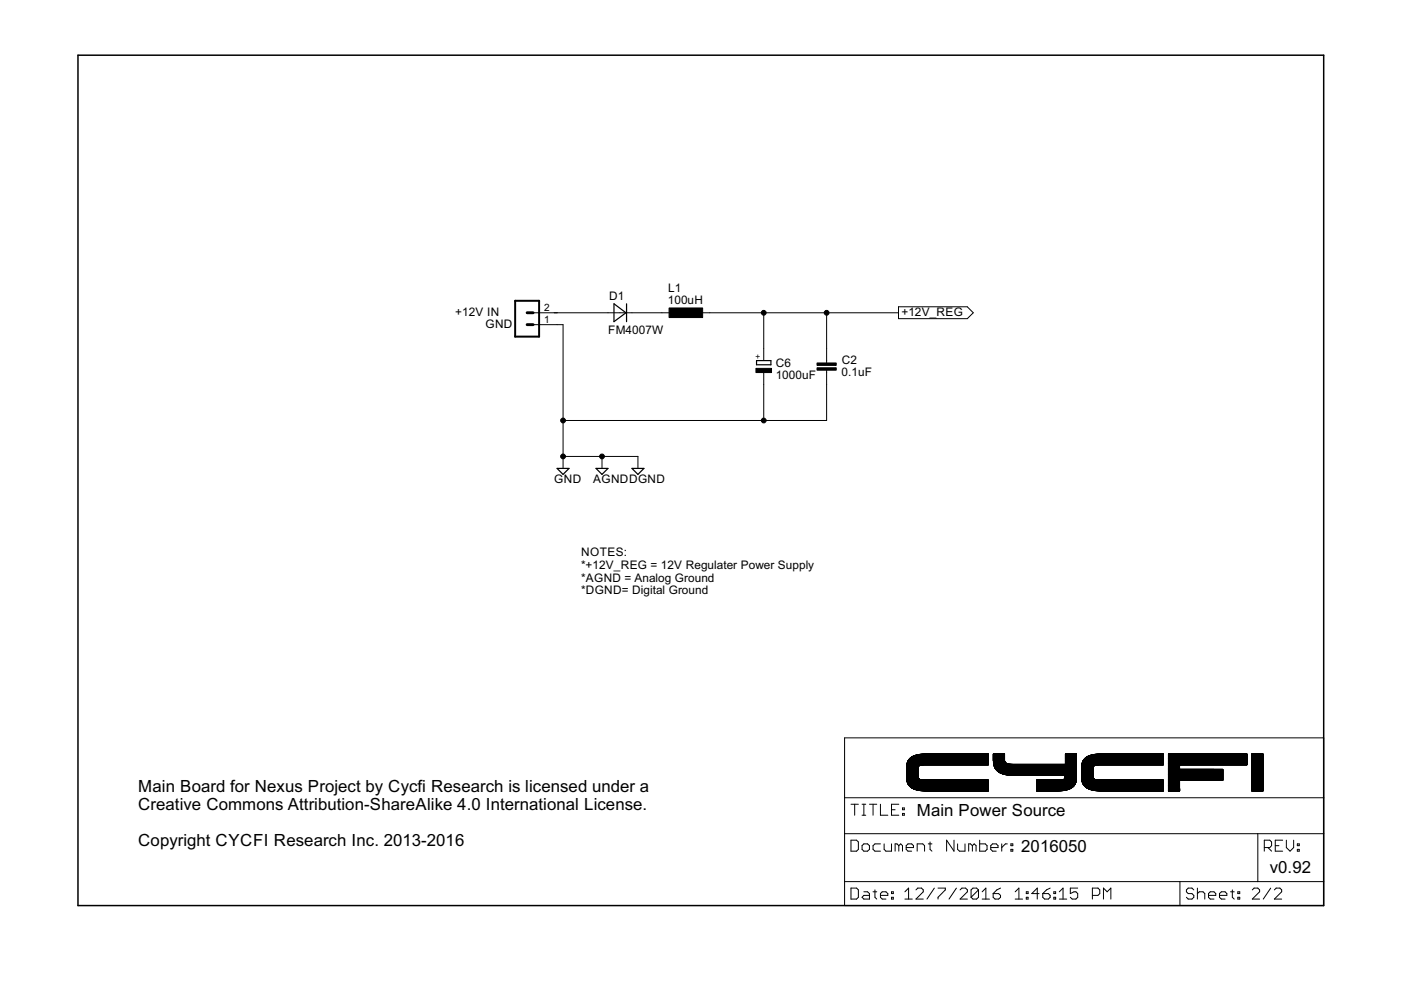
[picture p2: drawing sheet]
<svg xmlns="http://www.w3.org/2000/svg" width="297mm" height="210mm" viewBox="0 0 297 210" stroke-linecap="round" stroke-linejoin="round" font-family="sans-serif">
<g fill="none" stroke="#000" stroke-width=".21">
<path d="M113 68.8h6.4v30.5M113 66.3h29.9M148 66.3h42.5M161.9 66.3v10.2M161.9 79v10.2M175.3 66.3v10.7M175.3 78.5v10.7h-55.9M190.5 65h14.6l1.3 1.3-1.3 1.3h-14.6zM119.4 96.8h15.9v2.5M127.6 96.8v2.5M179.1 156.4h101.5v35.6h-101.5zM194.7 160h14.8"/>
<path d="M195 159.9h14.5M195.6 159.9h13.9M196.4 159.8h13.1M210.6 160h2.4M210.6 159.9h2.4M210.6 159.8h2.4M225.9 160h2.3M225.9 159.9h2.3M225.9 159.8h2.3M231.9 160h14.7M232.1 159.9h14.5M232.7 159.9h13.9"/>
<path d="M233.6 159.8h13M247.7 160h16.7M247.7 159.9h16.7M247.7 159.8h16.7M265.4 160h2.4M265.4 159.9h2.4M265.4 159.8h2.4M179.1 176.8h101.5M179.1 169.1h101.5M180.4 178.1h1.2l.4 .4v1.6l-.4 .4h-1.2zM180.4 170.5h1.6M181.2 170.5v2.3"/>
<path d="M182.8 179.3l.4-.4h.7l.4 .4v.8l-.4 .4h-.7l-.4-.4zM182.8 170.5h.8M182.8 172.8h.8M183.2 170.5v2.3M184.3 170.5h1.6M185.1 170.5v2.3M186.7 170.5v2.3h1.5M186.7 178.9h-1.2l-.4 .4v.8l.4 .4h1.2M187.5 178.9v1.2l.3 .4h1.2v-1.6M189 171.7h.8M190.6 170.5h-1.6v2.3h1.6M190.6 179.3l-.4-.4h-.4v1.6"/>
<path d="M190.6 179.3l.4-.4 .3 .4v1.2M190.6 179.3v1.2M191.3 172.5h.4v.3h-.4zM191.3 171.3h.4v.4h-.4zM192.1 179.7h1.6v-.4l-.4-.4h-.8l-.4 .4v.8l.4 .4h.8M192.2 165.2h2.8M192.2 165.1l2.7 .1M192.2 165.1h2.6M192.2 165l2.6 .1M192.2 165h2.5M192.2 164.9l2.5 .1M192.2 164.9h2.5"/>
<path d="M192.2 164.8h2.5M192.2 164.8h2.4M192.2 164.7h2.4M192.2 164.6h2.4M192.2 164.5h2.4M192.2 164.4h2.4M192.2 164.3h2.4M192.2 164.2h2.4M192.2 164.1h2.4M192.2 164h2.4M192.2 163.9h2.4M192.2 163.8h2.4"/>
<path d="M192.2 163.7h2.4M192.2 163.6h2.4M192.2 163.5h2.4M192.2 163.4h2.4M192.2 163.3h2.4M192.2 163.2h2.4M192.2 163.1h2.4M192.2 163h2.4M192.2 162.9h2.4M192.2 162.8h2.4M192.2 162.7h2.5M192.3 165.4h17.2"/>
<path d="M192.3 165.3h3.5M192.3 165.2l3.1 .1M192.3 165.5h17.2M192.3 162.1h17.2M192.3 162h17.2M192.3 165.6h17.2M192.3 161.9h17.2M192.3 165.7h17.2M192.3 165.8h17.2M192.3 161.8h17.2M192.4 165.8h17.1M192.4 161.7h17.1"/>
<path d="M192.4 165.9h17.1M192.4 161.6h17.1M192.4 166h17.1M192.4 161.5h17.1M192.4 166.1h17.1M192.5 166.1h17M192.5 161.4h17M192.5 166.2h17M192.5 161.3h17M192.6 166.3h16.9M192.6 161.2h16.9M192.6 166.4h16.9"/>
<path d="M192.6 161.1h16.9M192.7 161.1h16.8M192.7 166.5h16.8M192.7 161h16.8M192.8 166.6h16.7M192.8 160.9h16.7M192.8 166.7h16.7M192.9 166.7h16.6M192.9 160.8h16.6M193 166.8h16.5M193 160.8h16.5M193 160.7h16.5"/>
<path d="M193.1 160.7h16.4M193.1 166.9h16.4M193.1 160.6h16.4M193.2 160.6h16.3M193.2 167h16.3M193.3 167h16.2M193.3 160.5h16.2M193.4 160.5h16.1M193.4 167.1h16.1M193.5 167.2h16M193.5 160.4h16M193.6 167.2h15.9"/>
<path d="M193.7 167.3h15.8M193.7 160.3h15.8M193.8 160.3h15.7M193.8 167.3h15.7M194 167.4h15.5M194 160.2h15.5M194.1 160.1h15.4M194.1 167.4h15.4M194.3 167.5h15.2M194.3 160.1h15.2M194.4 160h15.1M194.5 167.5h15"/>
<path d="M194.6 162.9h-2.4M194.7 162.7h-2.5M194.7 162.6h-2.5M194.7 167.6h14.8M194.7 162.5h-2.5M194.8 162.5h-2.6M194.8 162.4h-2.6M194.9 162.3l-2.7 .1M195.1 162.3h-2.8M195.1 167.6h14.4M195.4 162.2l-3.1 .1M195.6 167.7h13.9"/>
<path d="M196.8 178.9h.8M197.2 178.5v1.6l.4 .4M202.3 178.1v2.4l-1.6-2.4v2.4M203 178.9v1.2l.4 .4h1.2v-1.6M206.2 179.3l-.4-.4h-.4v1.6M206.2 179.3v1.2M206.2 179.3l.3-.4 .4 .4v1.2M207.7 178.1v2.4h1.2l.4-.4v-.8l-.4-.4h-1.2M209.5 162.2h-17.2M210.1 179.7h1.5v-.4l-.4-.4h-.8l-.3 .4v.8l.3 .4h.8M210.6 161.3h2.4M210.6 161.2h2.4"/>
<path d="M210.6 161.1h2.4M210.6 161h2.4M210.6 160.9h2.4M210.6 160.8h2.4M210.6 160.7h2.4M210.6 160.6h2.4M210.6 160.5h2.4M210.6 160.4h2.4M210.6 160.3h2.4M210.6 160.2h2.4M210.6 160.1h2.4M210.6 161.6l2.6 .1"/>
<path d="M210.6 161.6h2.5M210.6 161.5h2.5M210.6 161.4h2.4M210.6 161.3l2.4 .1M210.7 161.9h2.7M210.7 161.8h2.7M210.7 161.8h2.6M210.7 161.7h2.5M210.7 162h3.2M210.7 161.9h3M210.7 162.1h17.5M210.7 162l17.5 .1"/>
<path d="M210.7 162.2h17.5M210.8 162.3h17.4M210.8 162.4h17.4M210.8 162.5h17.4M210.8 162.6h17.4M210.9 162.6h17.3M210.9 162.7h17.3M210.9 162.8h17.3M211 162.9h17.2M211.1 163h17.1M211.1 163.1h17.1M211.2 163.1h17"/>
<path d="M211.2 163.2h17M211.3 163.3h16.9M211.4 163.4h16.8M211.5 163.5h16.7M211.6 163.6h16.6M211.7 163.7h16.5M211.8 163.7h16.4M211.9 163.8h16.3M212 163.8h16.2M212.1 163.9h16.1M212.2 163.9h16M212.3 164h15.9"/>
<path d="M212.4 178.9v1.6M212.4 164h15.8M212.6 164.1h15.6M212.8 164.1h15.4M212.9 164.2h15.3M213.2 164.3h15M213.4 164.3h14.8M213.6 178.9h-.4l-.8 .8M213.8 164.4h14.4M214.3 178.9h.4v.4h-.4zM214.4 164.4h13.8M219.8 166.4h8.1"/>
<path d="M219.8 166.3h8.1M219.8 166.1h8.2M219.8 165.9h8.3M219.8 165.7h8.3M219.8 165.6h8.3M219.8 165.5h8.4M219.8 165.4h8.4M224.9 167.7h-5.1M225 165.3h3.2M225.3 165.3h2.9M225.4 167.6l-5.6 .1M225.6 165.2h2.6"/>
<path d="M225.7 165.1h2.5M225.8 167.6h-6M225.8 165h2.4M225.8 164.9h2.4M225.8 164.8h2.4M225.8 164.7h2.4M225.8 164.6h2.4M225.8 164.5h2.4M225.9 162h2.3M225.9 161.9h2.3M225.9 161.8h2.3M225.9 161.7h2.3"/>
<path d="M225.9 161.6h2.3M225.9 161.5h2.3M225.9 161.4h2.3M225.9 161.3h2.3M225.9 161.2h2.3M225.9 161.1h2.3M225.9 161h2.3M225.9 160.9h2.3M225.9 160.8h2.3M225.9 160.7h2.3M225.9 160.6h2.3M225.9 160.5h2.3"/>
<path d="M225.9 160.4h2.3M225.9 160.3h2.3M225.9 160.2h2.3M225.9 160.1h2.3M225.9 167.5l-6.1 .1M226.2 167.5h-6.4M226.4 167.4h-6.6M226.5 167.4h-6.7M226.7 167.3h-6.9M226.8 167.3h-7M226.9 167.2h-7.1M227 167.2h-7.2"/>
<path d="M227.1 167.1h-7.3M227.2 167l-7.4 .1M227.2 167h-7.4M227.4 166.9l-7.6 .1M227.4 166.9h-7.6M227.5 166.8l-7.7 .1M227.5 166.8h-7.7M227.6 166.7l-7.8 .1M227.6 166.7h-7.8M227.7 166.6l-7.9 .1M227.7 166.6h-7.9M227.8 166.5l-8 .1"/>
<path d="M227.8 166.5h-8M227.9 166.4l-8.1 .1M227.9 166.3h-8.1M228 166.2h-8.2M228 166.1h-8.2M228 166h-8.2M228.1 165.9l-8.3 .1M228.1 165.8l-8.3 .1M228.1 165.8h-8.3M228.2 165.6h-8.4M228.2 165.5h-8.4M228.2 165.4h-8.4"/>
<path d="M229.3 165.1h2.6M229.3 165l2.6 .1M229.3 165h2.6M229.3 164.9l2.5 .1M229.3 164.9h2.5M229.3 164.8h2.5M229.3 164.7h2.5M229.3 164.7h2.4M229.3 164.6h2.4M229.3 164.5h2.4M229.3 164.4h2.4M229.3 164.3h2.4"/>
<path d="M229.3 164.2h2.4M229.3 164.1h2.4M229.3 164h2.4M229.3 163.9h2.4M229.3 163.8h2.4M229.3 163.7h2.4M229.3 163.6h2.4M229.3 163.5h2.4M229.3 163.4h2.4M229.3 163.3h2.4M229.3 163.2h2.4M229.3 163.1h2.4"/>
<path d="M229.3 163h2.4M229.3 162.9h2.4M229.3 162.8h2.5M229.3 162.7h2.5M229.3 162.5h2.6M229.4 165.4h17.2M229.4 165.3h3.5M229.4 165.2l3.1 .1M229.4 165.2h2.7M229.4 165.1l2.6 .1M229.4 165.5h17.2M229.4 162.1h17.2"/>
<path d="M229.4 165.6h17.2M229.4 162h17.2M229.4 161.9h17.2M229.4 165.7h17.2M229.4 161.8h17.2M229.5 165.8h17.1M229.5 161.8h17.1M229.5 161.7h17.1M229.5 165.9h17.1M229.5 161.6h17.1M229.5 166h17.1M229.5 161.5h17.1"/>
<path d="M229.6 166.1h17M229.6 161.5h17M229.6 161.4h17M229.6 166.2h17M229.6 161.3h17M229.7 166.3h16.9M229.7 161.2h16.9M229.7 166.4h16.9M229.7 161.1h16.9M229.8 161.1h16.8M229.8 166.5h16.8M229.8 161h16.8"/>
<path d="M229.9 166.6h16.7M229.9 160.9h16.7M230 166.7h16.6M230 160.9h16.6M230 160.8h16.6M230.1 160.8h16.5M230.1 166.8h16.5M230.1 160.7h16.5M230.2 166.9h16.4M230.2 160.7h16.4M230.3 166.9h16.3M230.3 160.6h16.3"/>
<path d="M230.3 167h16.3M230.4 167h16.2M230.4 160.5h16.2M230.5 160.5h16.1M230.5 167.1h16.1M230.6 167.2h16M230.6 160.4h16M230.7 160.4h15.9M230.7 167.2h15.9M230.8 167.3h15.8M230.8 160.3h15.8M230.9 160.3h15.7"/>
<path d="M230.9 167.3h15.7M231.1 167.4h15.5M231.1 160.2h15.5M231.2 160.1h15.4M231.2 167.4h15.4M231.4 167.5h15.2M231.4 160.1h15.2M231.6 160h15M231.6 167.5h15M231.8 162.7h-2.5M231.8 162.6h-2.5M231.8 167.6h14.8"/>
<path d="M231.9 162.5h-2.6M231.9 162.4h-2.5M232 162.3l-2.6 .1M232.2 162.3h-2.8M232.2 167.6h14.4M232.5 162.2l-3.1 .1M232.7 167.7h13.9M246.6 162.2h-17.2M247.7 167.7h2.4M247.7 167.6h2.4M247.7 167.5h2.4M247.7 167.4h2.4"/>
<path d="M247.7 167.3h2.4M247.7 167.2h2.4M247.7 167.1h2.4M247.7 167h2.4M247.7 166.9h2.4M247.7 166.8h2.4M247.7 166.7h2.4M247.7 166.6h2.4M247.7 166.5h2.4M247.7 166.4h2.4M247.7 166.3h2.4M247.7 166.2h2.4"/>
<path d="M247.7 166.1h2.4M247.7 166h2.4M247.7 165.9h2.4M247.7 165.8h2.4M247.7 165.7h2.4M247.7 165.6h2.4M247.7 165.5h2.4M247.7 165.5h11.5M247.7 165.4h11.5M247.7 165.3h11.5M247.7 165.2h11.5M247.7 165.1h11.5"/>
<path d="M247.7 165h11.5M247.7 164.9h11.5M247.7 164.8h11.5M247.7 164.7h11.5M247.7 164.6h11.5M247.7 164.5h11.5M247.7 164.4h11.5M247.7 164.3h11.5M247.7 164.2h11.5M247.7 164.1h11.5M247.7 164h11.5M247.7 163.9h11.5"/>
<path d="M247.7 163.8h11.5M247.7 163.7h11.5M247.7 163.6h11.5M247.7 163.5h11.5M247.7 163.4h11.5M247.7 163.3h11.5M247.7 163.2h11.5M247.7 163.1h11.5M247.7 163h2.4M247.7 162.9h2.4M247.7 162.8h2.4M247.7 162.7h2.4"/>
<path d="M247.7 162.6h2.4M247.7 162.5h2.4M247.7 162.4h2.4M247.7 162.3h2.4M247.7 162.2h2.4M247.7 162.1h16.7M247.7 162h16.7M247.7 161.9h16.7M247.7 161.8h16.7M247.7 161.7h16.7M247.7 161.6h16.7M247.7 161.5h16.7"/>
<path d="M247.7 161.4h16.7M247.7 161.3h16.7M247.7 161.2h16.7M247.7 161.1h16.7M247.7 161h16.7M247.7 160.9h16.7M247.7 160.8h16.7M247.7 160.7h16.7M247.7 160.6h16.7M247.7 160.5h16.7M247.7 160.4h16.7M247.7 160.3h16.7"/>
<path d="M247.7 160.2h16.7M247.7 160.1h16.7M264.4 162.2h-16.7M265.4 167.7h2.4M265.4 167.6h2.4M265.4 167.5h2.4M265.4 167.4h2.4M265.4 167.3h2.4M265.4 167.2h2.4M265.4 167.1h2.4M265.4 167h2.4M265.4 166.9h2.4"/>
<path d="M265.4 166.8h2.4M265.4 166.7h2.4M265.4 166.6h2.4M265.4 166.5h2.4M265.4 166.4h2.4M265.4 166.3h2.4M265.4 166.2h2.4M265.4 166.1h2.4M265.4 166h2.4M265.4 165.9h2.4M265.4 165.8h2.4M265.4 165.7h2.4"/>
<path d="M265.4 165.6h2.4M265.4 165.5h2.4M265.4 165.4h2.4M265.4 165.3h2.4M265.4 165.2h2.4M265.4 165.1h2.4M265.4 165h2.4M265.4 164.9h2.4M265.4 164.8h2.4M265.4 164.7h2.4M265.4 164.6h2.4M265.4 164.5h2.4"/>
<path d="M265.4 164.4h2.4M265.4 164.3h2.4M265.4 164.2h2.4M265.4 164.1h2.4M265.4 164h2.4M265.4 163.9h2.4M265.4 163.8h2.4M265.4 163.7h2.4M265.4 163.6h2.4M265.4 163.5h2.4M265.4 163.4h2.4M265.4 163.3h2.4"/>
<path d="M265.4 163.2h2.4M265.4 163.1h2.4M265.4 163h2.4M265.4 162.9h2.4M265.4 162.8h2.4M265.4 162.7h2.4M265.4 162.6h2.4M265.4 162.5h2.4M265.4 162.4h2.4M265.4 162.3h2.4M265.4 162.2h2.4M265.4 162.1h2.4"/>
<path d="M265.4 162h2.4M265.4 161.9h2.4M265.4 161.8h2.4M265.4 161.7h2.4M265.4 161.6h2.4M265.4 161.5h2.4M265.4 161.4h2.4M265.4 161.3h2.4M265.4 161.2h2.4M265.4 161.1h2.4M265.4 161h2.4M265.4 160.9h2.4"/>
<path d="M265.4 160.8h2.4M265.4 160.7h2.4M265.4 160.6h2.4M265.4 160.5h2.4M265.4 160.4h2.4M265.4 160.3h2.4M265.4 160.2h2.4M265.4 160.1h2.4M266.7 176.8v10.1M268.1 179.7h1.1l.4-.4v-.8l-.4-.4h-1.1v2.4M268.8 179.7l.8 .8M270.4 179.3h.8"/>
<path d="M271.9 178.1h-1.5v2.4h1.5M272.7 178.1v1.6l.8 .8 .8-.8v-1.6M275.1 178.9h.4v.4h-.4zM179.1 186.9h101.5M180.4 188.3h1.2l.4 .4v1.5l-.4 .4h-1.2zM183.2 189.1h.7l.4 .4v1.1h-1.1l-.4-.4 .4-.4h1.1M185.1 189.1h.8M185.5 188.7v1.5l.4 .4M186.7 189.8h1.5v-.3l-.4-.4h-.8l-.3 .4v.7l.3 .4h.8M189 190.2h.4v.4h-.4zM189 189.1h.4v.4h-.4zM191.9 190.6h1.5"/>
<path d="M191.9 189.1l.7-.8v2.3M194.2 188.7l.4-.4h.8l.3 .4v.4l-1.5 1.5h1.5M194.5 180.5v-1.6h1.1l.4 .4v1.2M198.1 188.3l-1.6 2.3M198.9 188.3h1.5v.4l-1.5 1.5v.4M202.8 188.3l-1.6 2.3M203.6 188.7l.3-.4h.8l.4 .4v.4l-1.5 1.5h1.5M207.5 188.7v1.5l-.4 .4h-.8l-.4-.4M207.5 188.7l-.4-.4h-.8l-.4 .4v1.5M207.5 188.7l-1.6 1.5M208.2 190.6h1.6M208.2 189.1l.8-.8v2.3"/>
<path d="M210.6 189.5h1.1l.4 .3v.4l-.4 .4h-.7l-.4-.4zM212.1 188.3l-.8 .4-.7 .8M214.3 180.1h.4v.4h-.4zM215.2 190.6h1.6M215.2 189.1l.8-.8v2.3M217.6 190.2h.4v.4h-.4zM217.6 189.1h.4v.4h-.4zM220.3 189.5h-1.5l1.1-1.2v2.3M221.1 189.5h1.2l.4 .3v.4l-.4 .4h-.8l-.4-.4zM222.7 188.3l-.8 .4-.8 .8M223.4 190.2h.4v.4h-.4zM223.4 189.1h.4v.4h-.4z"/>
<path d="M224.6 190.6h1.6M224.6 189.1l.8-.8v2.3M228.5 188.3h-1.6v1.2l.8-.4h.4l.4 .4v.7l-.4 .4h-.8l-.4-.4M231.6 189.8h1.2l.4-.3v-.8l-.4-.4h-1.2v2.3M234 190.6v-2.3l.7 .8 .8-.8v2.3M250.2 186.9v5.1M253.1 188.7l-.4-.4h-.8l-.4 .4v.4l.4 .4h.8l.4 .3v.4l-.4 .4h-.8l-.4-.4M253.9 189.5l.4-.4h.8l.3 .4v1.1M253.9 188.3v2.3M256.2 189.8h1.6v-.3l-.4-.4h-.8l-.4 .4v.7l.4 .4h.8M258.6 189.8h1.5v-.3l-.4-.4h-.7l-.4 .4v.7l.4 .4h.7M260.9 189.1h.8"/>
<path d="M261.3 188.7v1.5l.4 .4M262.4 190.2h.4v.4h-.4zM262.4 189.1h.4v.4h-.4zM265.5 188.7l.4-.4h.8l.4 .4v.4l-1.6 1.5h1.6M269.4 188.3l-1.6 2.3M270.2 188.7l.4-.4h.8l.3 .4v.4l-1.5 1.5h1.5M275.1 180.1h.4v.4h-.4z"/>
</g>
<path d="M109.2 63.8h5.1v7.6h-5.1z" fill="none" stroke="#000" stroke-width=".42"/>
<path d="M111.8 66.3h1.2M111.8 68.8h1.2" fill="none" stroke="#000" stroke-width=".61"/>
<path d="M141.9 65.3h7.1v2h-7.1zM160.3 78.1h3.3v.9h-3.3zM173.2 78h4.1v.5h-4.1zM173.2 77h4.1v.5h-4.1z" fill="#000" stroke="#000" stroke-width=".21"/>
<path d="M130.2 64.4l2.5 1.9-2.5 1.9zM132.8 64.4v3.8M160.4 76.5h3v.8h-3zM118.1 99.3h2.5l-1.2 1.3zM126.4 99.3h2.5l-1.3 1.3zM134 99.3h2.5l-1.2 1.3z" fill="none" stroke="#000" stroke-width=".25"/>
<path d="M16.5 11.7h264.1v180.3h-264.1z" fill="none" stroke="#000" stroke-width=".32"/>
<g fill="#000" stroke="#000" stroke-width=".21">
<circle cx="161.9" cy="66.3" r=".51"/>
<circle cx="175.3" cy="66.3" r=".51"/>
<circle cx="119.4" cy="96.8" r=".51"/>
<circle cx="119.4" cy="89.2" r=".51"/>
<circle cx="127.6" cy="96.8" r=".51"/>
<circle cx="161.9" cy="89.2" r=".51"/>
</g>
<g font-size="4">
<text x="29.3" y="167.9">Main Board for Nexus Project by Cycfi Research is licensed under a</text>
<text x="29.3" y="171.7">Creative Commons Attribution-ShareAlike 4.0 International License.</text>
<text x="194.4" y="173">Main Power Source</text>
<text x="29.3" y="179.3">Copyright CYCFI Research Inc. 2013-2016</text>
<text x="216.5" y="180.6">2016050</text>
<text x="269.2" y="185">v0.92</text>
</g>
<g font-size="2.8">
<text x="129.2" y="63.7">D1</text>
<text x="141.6" y="64.4">100uH</text>
<text x="141.6" y="61.9">L1</text>
<text x="96.5" y="66.9">+12V IN</text>
<text x="102.9" y="69.5">GND</text>
<text x="128.9" y="70.8">FM4007W</text>
<text x="191.1" y="66.9">+12V_REG</text>
<text x="164.5" y="77.7">C6</text>
<text x="178.5" y="77.1">C2</text>
<text x="164.5" y="80.3">1000uF</text>
<text x="178.4" y="79.6">0.1uF</text>
<text x="117.5" y="102.5">GND</text>
<text x="125.8" y="102.5">AGNDDGND</text>
<text x="123.2" y="118">NOTES:</text>
<text x="123.2" y="120.6">*+12V_REG = 12V Regulater Power Supply</text>
<text x="123.2" y="123.3">*AGND = Analog Ground</text>
<text x="123.2" y="126">*DGND= Digital Ground</text>
</g>
<g font-size="2.4">
<text x="115.4" y="65.9">2</text>
<text x="115.4" y="68.5">1</text>
</g>
<text font-size="2" x="161.3" y="76.1" transform="rotate(-90 161.3 76.1)">+</text>
</svg>
